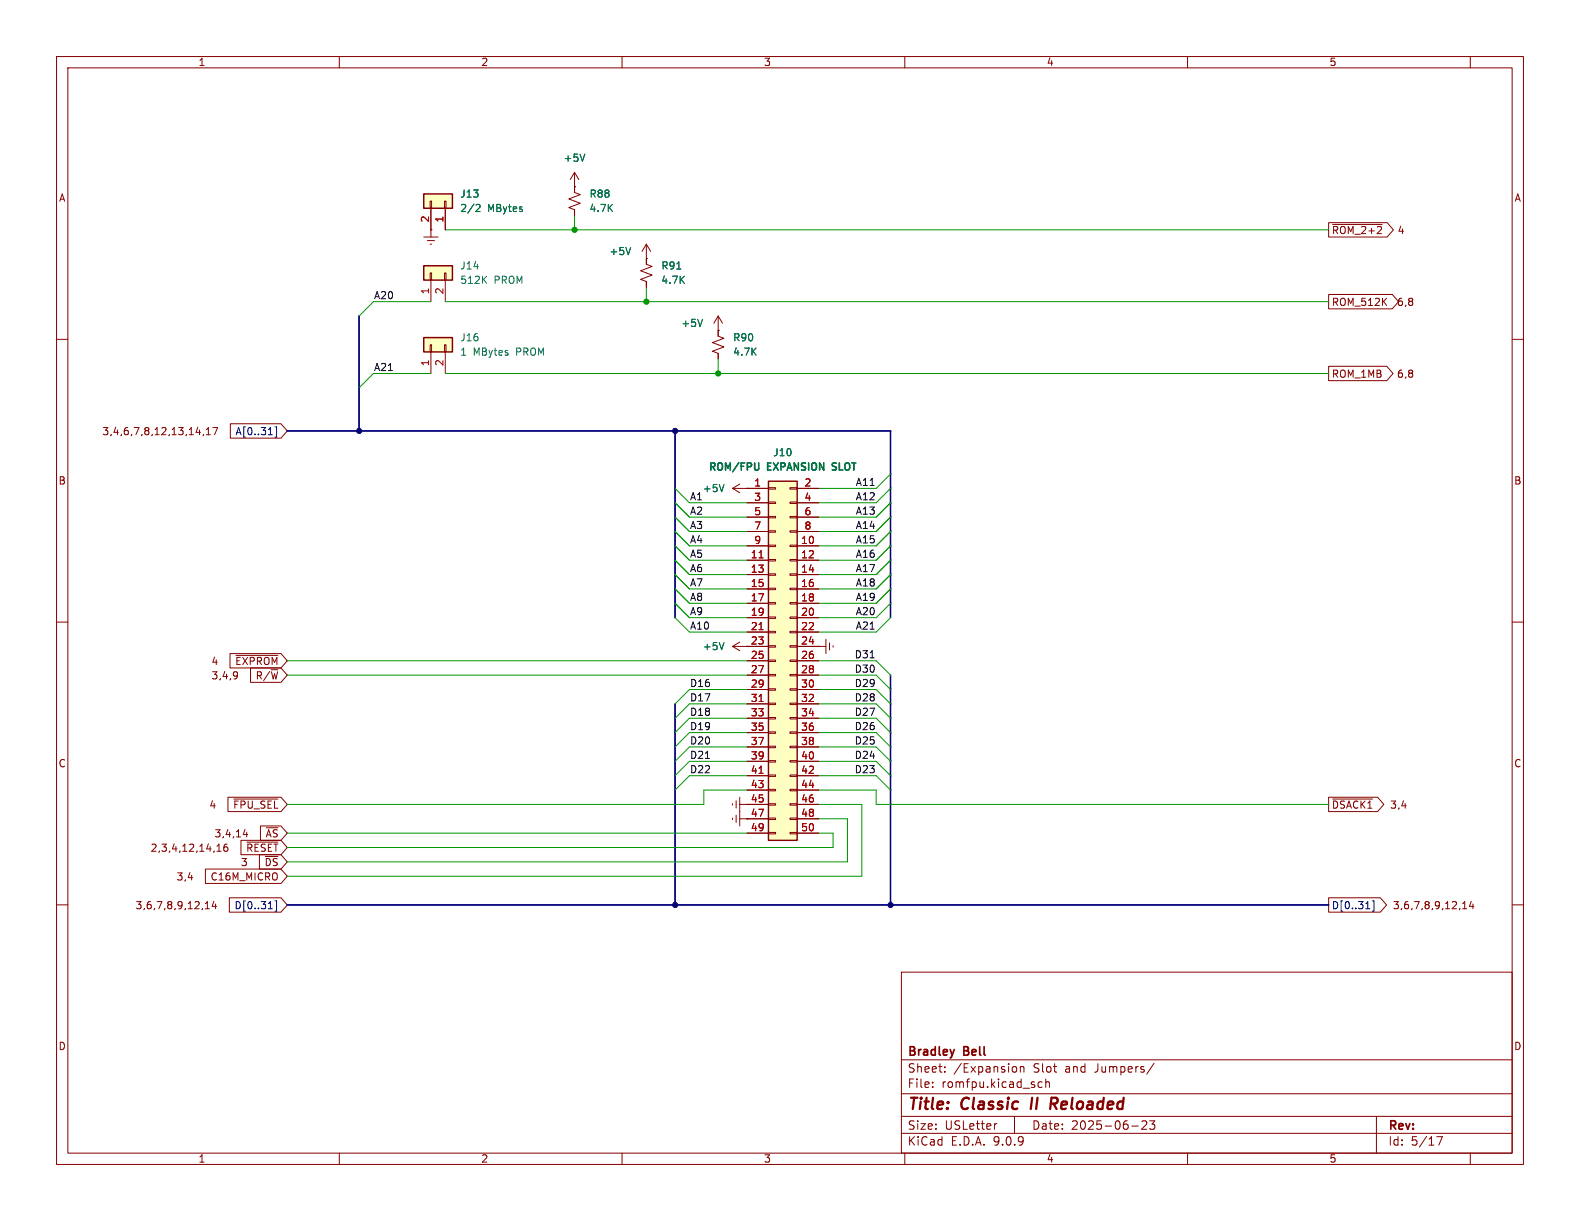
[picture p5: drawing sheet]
<svg xmlns="http://www.w3.org/2000/svg" width="279mm" height="216mm" viewBox="0 0 279 216" stroke-linecap="round" stroke-linejoin="round" font-family="sans-serif">
<g fill="none" stroke="#840000" stroke-width=".18">
<path d="M10 10h259.4v195.9h-259.4zM12 12h255.4v191.9h-255.4zM60 10v2M110 10v2M160 10v2M210 10v2M260 10v2M101.6 33v1l1 .4-2 .8 2 .7-2 .8 1 .4v1M74.9 41.9h2.6M75.6 42.5h1.2M76.1 43.2h.2M76.2 40.6h.1"/>
<path d="M76.2 40.6v1.3M10 60h2M267.4 60h2M10 110h2M144.8 114.3h.1M144.8 114.3h1.2M146 113v2.6M146.7 113.7v1.2M147.3 114.2v.2M267.4 110h2M129.5 144.7v.2M130.2 144.1v1.3"/>
<path d="M130.8 144.8h1.3M130.8 143.5v2.6M132.1 144.8h.1M10 160h2M159.4 171.9h108v32h-108zM267.4 160h2M159.4 197.4h108M159.4 193.4h108M159.4 187.4h108M164.9 192.1v.2M164.9 191.4v.1M167.1 189.4v.2"/>
<path d="M167.1 188.7v.1M176.3 198.7l-.3 .1M179.4 197.4v3M179.5 188.6l.3 .3v.4l-.3 .3M180.4 188.7l.2-.1 .4 .1 .1 .9M180.4 188.6v1M184.3 191.4l-.4-.1-.3 .3v.4l.1 .2h.6M184.9 191.4l.2-.1 .4 .1 .1 .9M184.9 190.8v1.5M200.1 199.1h1.2M201.9 198.3l.6-.1 .2 .1 .1 .3-.9 1.1h.9M203.3 198.2h.9l-.5 .6 .4 .1v.6l-.2 .2h-.4l-.2-.2"/>
<path d="M204.1 188l-1.3 1.9M243.4 197.4v6.5M60 203.9v2M110 203.9v2M159.4 200.4h108M160 203.9v2M210 203.9v2M254.1 201h1l-.7 1.5M260 203.9v2"/>
</g>
<path d="M182.5 194.1l-.2 2M183.5 194.1l-.3 2M186.3 195.2l.5 .9M186.7 194.1h-.8l-.2 2M186.8 195.1l-1 .1" fill="none" stroke="#840000" stroke-width=".4"/>
<path d="M135.9 85.1h5.1v63.5h-5.1z" fill="#ffffc2"/>
<path d="M135.9 85.1h5.1v63.5h-5.1z" fill="none" stroke="#840000" stroke-width=".25"/>
<g fill="none" stroke="#840000" stroke-width=".18">
<path d="M114.3 45.7h.1M114.3 43.2l.8 1.3M114.3 43.2l-.8 1.3M114.3 43.2v2.5M132.1 86.4h3.8M132.1 88.9h3.8M132.1 91.4h3.8M132.1 94h3.8M132.1 96.5h3.8M132.1 99.1h3.8M135.9 86.2h1.3v.3h-1.3zM135.9 88.8h1.3v.2h-1.3z"/>
<path d="M135.9 91.3h1.3v.3h-1.3zM135.9 93.9h1.3v.2h-1.3zM135.9 96.4h1.3v.2h-1.3zM135.9 98.9h1.3v.3h-1.3zM139.7 86.2h1.3v.3h-1.3zM139.7 88.8h1.3v.2h-1.3zM139.7 91.3h1.3v.3h-1.3zM139.7 93.9h1.3v.2h-1.3zM139.7 96.4h1.3v.2h-1.3zM139.7 98.9h1.3v.3h-1.3zM141 86.4h3.8M141 88.9h3.8"/>
<path d="M141 91.4h3.8M141 94h3.8M141 96.5h3.8M141 99.1h3.8M132.1 101.6h3.8M132.1 104.1h3.8M132.1 106.7h3.8M132.1 109.2h3.8M132.1 111.8h3.8M132.1 114.3h3.8M132.1 116.8h3.8M132.1 119.4h3.8"/>
<path d="M135.9 101.5h1.3v.2h-1.3zM135.9 104h1.3v.3h-1.3zM135.9 106.6h1.3v.2h-1.3zM135.9 109.1h1.3v.2h-1.3zM135.9 111.6h1.3v.3h-1.3zM135.9 114.2h1.3v.2h-1.3zM135.9 116.7h1.3v.3h-1.3zM135.9 119.3h1.3v.2h-1.3zM139.7 101.5h1.3v.2h-1.3zM139.7 104h1.3v.3h-1.3zM139.7 106.6h1.3v.2h-1.3zM139.7 109.1h1.3v.2h-1.3z"/>
<path d="M139.7 111.6h1.3v.3h-1.3zM139.7 114.2h1.3v.2h-1.3zM139.7 116.7h1.3v.3h-1.3zM139.7 119.3h1.3v.2h-1.3zM141 101.6h3.8M141 104.1h3.8M141 106.7h3.8M141 109.2h3.8M141 111.8h3.8M141 114.3h3.8M141 116.8h3.8M141 119.4h3.8"/>
<path d="M132.1 121.9h3.8M132.1 124.5h3.8M132.1 127h3.8M132.1 129.5h3.8M132.1 132.1h3.8M132.1 134.6h3.8M132.1 137.2h3.8M132.1 139.7h3.8M135.9 121.8h1.3v.2h-1.3zM135.9 124.3h1.3v.3h-1.3zM135.9 126.9h1.3v.2h-1.3zM135.9 129.4h1.3v.3h-1.3z"/>
<path d="M135.9 132h1.3v.2h-1.3zM135.9 134.5h1.3v.2h-1.3zM135.9 137h1.3v.3h-1.3zM135.9 139.6h1.3v.2h-1.3zM139.7 121.8h1.3v.2h-1.3zM139.7 124.3h1.3v.3h-1.3zM139.7 126.9h1.3v.2h-1.3zM139.7 129.4h1.3v.3h-1.3zM139.7 132h1.3v.2h-1.3zM139.7 134.5h1.3v.2h-1.3zM139.7 137h1.3v.3h-1.3zM139.7 139.6h1.3v.2h-1.3z"/>
<path d="M141 121.9h3.8M141 124.5h3.8M141 127h3.8M141 129.5h3.8M141 132.1h3.8M141 134.6h3.8M141 137.2h3.8M141 139.7h3.8M132.1 142.2h3.8M132.1 144.8h3.8M132.1 147.3h3.8M135.9 142.1h1.3v.3h-1.3z"/>
<path d="M135.9 144.7h1.3v.2h-1.3zM135.9 147.2h1.3v.2h-1.3zM139.7 142.1h1.3v.3h-1.3zM139.7 144.7h1.3v.2h-1.3zM139.7 147.2h1.3v.2h-1.3zM141 142.2h3.8M141 144.8h3.8M141 147.3h3.8"/>
</g>
<path d="M134.2 98.6h.8M134.2 111.3h.8M134.2 124h.8M134.2 136.7h.8" fill="none" stroke="#a90000" stroke-width=".18"/>
<path d="M134.2 81.9v1l-.2 .2h-.3" fill="none" stroke="#006464" stroke-width=".25"/>
<path d="M111.5 43.8l-.4 1.2" fill="none" stroke="#006464" stroke-width=".18"/>
<path d="M74.9 59.7h5.1v2.5h-5.1z" fill="#ffffc2"/>
<path d="M74.9 59.7h5.1v2.5h-5.1z" fill="none" stroke="#840000" stroke-width=".25"/>
<path d="M114.3 45.7v1l1 .4-2 .8 2 .7-2 .8 1 .4v1M76.1 61h.2v1.2h-.2zM76.2 62.2v3.8M78.6 61h.3v1.2h-.3zM78.7 62.2v3.8" fill="none" stroke="#840000" stroke-width=".18"/>
<path d="M119.7 47.6h.7" fill="none" stroke="#006464" stroke-width=".18"/>
<path d="M74.9 47h5.1v2.5h-5.1z" fill="#ffffc2"/>
<path d="M74.9 47h5.1v2.5h-5.1z" fill="none" stroke="#840000" stroke-width=".25"/>
<g fill="none" stroke="#840000" stroke-width=".18">
<path d="M76.1 48.3h.2v1.2h-.2zM76.2 49.5v3.8M78.6 48.3h.3v1.2h-.3zM78.7 49.5v3.8M127 55.9v3.5l1 .4-2 .8 2 .7-2 .8 1 .4v1M127 58.4h.1M127 55.9l.8 1.3M127 55.9l-.8 1.3M129.5 86.4l1.3 .7M129.5 86.4h2.6M130.8 85.6l-1.3 .8M132.1 86.4h.1"/>
<path d="M129.5 114.3l1.3 .8M129.5 114.3h2.6M130.8 113.5l-1.3 .8M132.1 114.3h.1M129.5 142.1v.3M130.2 141.6v1.3M130.8 142.2h1.3M130.8 141v2.5M132.1 142.2h.1"/>
</g>
<path d="M85.5 49.4l.5 .7M86 48.8l-.7 .8M124.2 56.5l-.4 1.2M128 85.7l-.4 1.2M128 113.6l-.4 1.3" fill="none" stroke="#006464" stroke-width=".18"/>
<path d="M74.9 34.3h5.1v2.5h-5.1z" fill="#ffffc2"/>
<path d="M74.9 34.3h5.1v2.5h-5.1z" fill="none" stroke="#840000" stroke-width=".25"/>
<g fill="none" stroke="#840000" stroke-width=".18">
<path d="M76.1 35.6h.2v1.2h-.2zM76.2 36.8v3.8M78.6 35.6h.3v1.2h-.3zM78.7 36.8v3.8M101.6 33h.1M101.6 30.5l.8 1.3M101.6 30.5l-.8 1.3M101.6 30.5v3.5M101.6 37.1v1M234.9 39.4h10.4l1.1 1.2-1.1 1.3h-10.4zM235.7 39.7h8.7M76.2 40.6h.1"/>
<path d="M114.3 45.7h.1M114.3 45.7v1M114.3 49.8v1M127 58.4h.1M127 58.4v1M234.9 52.1h11.3l1.1 1.2-1.1 1.3h-11.3zM34.7 76.4h.8M36 76.8l-.1 .3M36.5 76.9h.7M36.5 76l.4-.4v1.3M37.6 75.6h.9l-.6 1.3M40.7 74.9h9l1.1 1.3-1.1 1.3h-9z"/>
<path d="M127 62.5v1M234.9 64.8h10.3l1.1 1.2-1.1 1.3h-10.3zM132.1 86.4h.1M132.1 86.4h3.8M132.1 88.9h3.8M132.1 91.4h3.8M132.1 94h3.8M132.1 96.5h3.8M132.1 99.1h3.8M141 86.4h3.8M141 88.9h3.8M141 91.4h3.8"/>
<path d="M141 94h3.8M141 96.5h3.8M141 99.1h3.8M40.7 115.6h9l1.1 1.2-1.1 1.3h-9zM41.7 115.9h7.4M41.8 118.8l.1 .1a1.03 1.03 0 0 1-.1 1.1M42 119.3l-.2 .3M44.3 118.1h5.4l1.1 1.3-1.1 1.3h-5.4zM132.1 114.3h.1M132.1 101.6h3.8M132.1 104.1h3.8M132.1 106.7h3.8"/>
<path d="M132.1 109.2h3.8M132.1 111.8h3.8M132.1 114.3h3.8M132.1 116.8h3.8M132.1 119.4h3.8M141 101.6h3.8M141 104.1h3.8M141 106.7h3.8M141 109.2h3.8M141 111.8h3.8M141 114.3h3.8M141 116.8h3.8"/>
<path d="M141 119.4h3.8M144.8 114.3h.1M132.1 121.9h3.8M132.1 124.5h3.8M132.1 127h3.8M132.1 129.5h3.8M132.1 132.1h3.8M132.1 134.6h3.8M132.1 137.2h3.8M132.1 139.7h3.8M141 121.9h3.8M141 124.5h3.8"/>
<path d="M141 127h3.8M141 129.5h3.8M141 132.1h3.8M141 134.6h3.8M141 137.2h3.8M141 139.7h3.8M36.3 159.8l.4-.4v1.3M36.3 153.7h13.4l1.1 1.2-1.1 1.3h-13.4zM37.8 159.4l-.3 .9h.8M38.1 159.8v.9M38.4 150.5h.7M38.4 149.6l.3-.3v1.2"/>
<path d="M40.2 149.3h-.4a.86 .86 0 0 0 0 1.2l.4-.1 .1-.4-.2-.3h-.3l-.2 .3M40.3 141h9.4l1.1 1.2-1.1 1.3h-9.4zM40.6 158.7h9.1l1.1 1.3-1.1 1.3h-9.1zM41.4 141.3h7.7M42.6 148.6h7.1l1.1 1.3-1.1 1.2h-7.1zM43.3 146.7l-.3 .9h.8M43.6 147.1v.9M43.7 148.9h5.4M45.9 151.1h3.8l1.1 1.3-1.1 1.3h-3.8zM46.1 146h3.6l1.1 1.3-1.1 1.3h-3.6zM132.1 144.8h.1M132.1 142.2h.1"/>
<path d="M132.1 142.2h3.8M132.1 144.8h3.8M132.1 147.3h3.8M141 142.2h3.8M141 144.8h3.8M141 147.3h3.8M234.9 141h8.7l1.1 1.2-1.1 1.3h-8.7zM234.9 158.7h9.2l1.1 1.3-1.1 1.3h-9.2zM235.7 141.3h7M258.7 159.8l.3-.4v1.3M260.2 159.4l-.3 .9h.7M260.5 159.8v.9"/>
<path d="M36.3 160.7h.7M258.7 160.7h.7"/>
</g>
<path d="M84.2 36.2l.5-.1 .2 .4-.8 .9h.8M103.4 27.2l-.4 1.3M111.5 43.8l-.4 1.2M119.7 47.6h.7M124.2 56.5l-.4 1.2M128 85.7l-.4 1.2M128 113.6l-.4 1.3" fill="none" stroke="#006464" stroke-width=".18"/>
<path d="M47.5 76.9h.7M48.6 75.5h.3v1.8h-.3M48.6 159.3h.3v1.8h-.3M242.7 159.3h.3v1.8h-.3M47.5 160.7h.7M241.5 160.7h.7" fill="none" stroke="#000084" stroke-width=".18"/>
<path d="M153.9 116.3h.7M124.7 134.1h.8" fill="none" stroke="#0f0f0f" stroke-width=".18"/>
<path d="M63.5 55.9v20.3M50.8 76.2h106.7v33M119.4 76.2v33M157.5 119.4v40.6M119.4 124.5v35.5M50.8 160h184.1" fill="none" stroke="#000084" stroke-width=".3"/>
<g fill="none" stroke="#009600" stroke-width=".18">
<path d="M101.6 38.1v2.5M76.2 53.3h-10.2l-2.5 2.6M78.7 53.3h156.2M78.7 40.6h156.2M114.3 50.8v2.5M76.2 66h-10.2l-2.5 2.6M78.7 66h156.2M127 63.5v2.5M119.4 86.4l2.5 2.5h10.2M119.4 88.9l2.5 2.5h10.2M119.4 91.4l2.5 2.6h10.2M119.4 99.1l2.5 2.5h10.2"/>
<path d="M119.4 96.5l2.5 2.6h10.2M119.4 94l2.5 2.5h10.2M157.5 86.4l-2.6 2.5h-10.1M157.5 83.8l-2.6 2.6h-10.1M157.5 88.9l-2.6 2.5h-10.1M157.5 91.4l-2.6 2.6h-10.1M157.5 99.1l-2.6 2.5h-10.1M157.5 96.5l-2.6 2.6h-10.1M157.5 94l-2.6 2.5h-10.1M50.8 119.4h81.3M50.8 116.8h81.3M119.4 104.1l2.5 2.6h10.2"/>
<path d="M119.4 101.6l2.5 2.5h10.2M119.4 106.7l2.5 2.5h10.2M119.4 109.2l2.5 2.6h10.2M144.8 119.4h10.1l2.6 2.5M144.8 116.8h10.1l2.6 2.6M157.5 104.1l-2.6 2.6h-10.1M157.5 101.6l-2.6 2.5h-10.1M157.5 106.7l-2.6 2.5h-10.1M157.5 109.2l-2.6 2.6h-10.1M132.1 121.9h-10.2l-2.5 2.6M132.1 124.5h-10.2l-2.5 2.5M132.1 139.7h-7.6v2.5h-73.7"/>
<path d="M132.1 132.1h-10.2l-2.5 2.5M132.1 137.2h-10.2l-2.5 2.5M132.1 129.5h-10.2l-2.5 2.6M132.1 134.6h-10.2l-2.5 2.6M132.1 127h-10.2l-2.5 2.5M144.8 121.9h10.1l2.6 2.6M144.8 124.5h10.1l2.6 2.5M144.8 139.7h10.1v2.5h80M144.8 132.1h10.1l2.6 2.5M144.8 137.2h10.1l2.6 2.5M144.8 129.5h10.1l2.6 2.6M144.8 134.6h10.1l2.6 2.6"/>
<path d="M144.8 127h10.1l2.6 2.5M50.8 147.3h81.3M144.8 147.3h2.5v2.6h-96.5M144.8 142.2h7.6v12.7h-101.6M144.8 144.8h5.1v7.6h-99.1"/>
</g>
<path d="M134.2 81.9v1l-.2 .2h-.3" fill="none" stroke="#006464" stroke-width=".25"/>
<path d="M134.2 98.6h.8M134.2 111.3h.8M134.2 124h.8M134.2 136.7h.8" fill="none" stroke="#a90000" stroke-width=".18"/>
<g fill="#009600" stroke="#009600" stroke-width=".18">
<circle cx="114.3" cy="53.3" r=".46"/>
<circle cx="127" cy="66" r=".46"/>
<circle cx="101.6" cy="40.6" r=".46"/>
</g>
<g fill="#000084" stroke="#000084" stroke-width=".18">
<circle cx="119.4" cy="76.2" r=".46"/>
<circle cx="63.5" cy="76.2" r=".46"/>
<circle cx="157.5" cy="160" r=".46"/>
<circle cx="119.4" cy="160" r=".46"/>
</g>
<g font-size="2.8" fill="#840000">
<text x="160.4" y="196.8">Title:</text>
<text x="170.1" y="196.8">Classic</text>
<text x="187.4" y="196.8">Reloaded</text>
</g>
<g font-size="2.1" fill="#840000">
<text x="160.4" y="189.9">Sheet:</text>
<text x="160.4" y="187.1">Bradley</text>
<text x="168.6" y="189.9">/Expansion</text>
<text x="170.5" y="187.1">Bell</text>
<text x="182.8" y="189.9">Slot</text>
<text x="188.5" y="189.9">and</text>
<text x="193.9" y="189.9">Jumpers/</text>
<text x="160.4" y="192.6">File:</text>
<text x="166.5" y="192.6">romfpu.kicad_sch</text>
<text x="160.4" y="202.8">KiCad</text>
<text x="160.4" y="200">Size:</text>
<text x="167.1" y="200">USLetter</text>
<text x="168.1" y="202.8">E.D.A.</text>
<text x="175.7" y="202.8">9.0.9</text>
<text x="182.4" y="200">Date:</text>
<text x="189.4" y="200">2025-06-23</text>
<text x="245.4" y="200.2">Rev:</text>
<text x="245.4" y="202.8">Id:</text>
<text x="249.5" y="202.8">5/17</text>
</g>
<g font-size="1.8" fill="#840000">
<text x="35" y="11.9">1</text>
<text x="85" y="11.9">2</text>
<text x="135" y="11.9">3</text>
<text x="185" y="11.9">4</text>
<text x="235" y="11.9">5</text>
<text x="10.3" y="35.9">A</text>
<text x="267.7" y="35.9">A</text>
<text x="235.4" y="41.6">~{ROM_2+2}</text>
<text x="247.1" y="41.6">4</text>
<text x="235.4" y="54.3">ROM_512K</text>
<text x="246.9" y="54.3">6,8</text>
<text x="235.4" y="67">ROM_1MB</text>
<text x="246.9" y="67">6,8</text>
<text x="18" y="77.2">3,4,6,7,8,12,13,14,17</text>
<text x="10.3" y="85.9">B</text>
<text x="267.7" y="85.9">B</text>
<text x="37.3" y="117.8">4</text>
<text x="41.5" y="117.8">~{EXPROM}</text>
<text x="37.3" y="120.3">3,4,9</text>
<text x="45.1" y="120.3">R/~{W}</text>
<text x="10.3" y="135.9">C</text>
<text x="267.7" y="135.9">C</text>
<text x="36.9" y="143.2">4</text>
<text x="41.1" y="143.2">~{FPU_SEL}</text>
<text x="235.4" y="143.2">~{DSACK1} 3,4</text>
<text x="37.8" y="148.3">3,4,14</text>
<text x="46.9" y="148.3">~{AS}</text>
<text x="26.5" y="150.8">2,3,4,12,14,16</text>
<text x="31.1" y="155.9">3,4</text>
<text x="37.1" y="155.9">C16M_MICRO</text>
<text x="42.5" y="153.4">3</text>
<text x="43.4" y="150.8">~{RESET}</text>
<text x="46.7" y="153.4">~{DS}</text>
<text x="23.9" y="161">3,6,7,8,9,12,14</text>
<text x="246.2" y="161">3,6,7,8,9,12,14</text>
<text x="10.3" y="185.9">D</text>
<text x="267.7" y="185.9">D</text>
<text x="35" y="205.8">1</text>
<text x="85" y="205.8">2</text>
<text x="135" y="205.8">3</text>
<text x="185" y="205.8">4</text>
<text x="235" y="205.8">5</text>
</g>
<g font-size="1.8" fill="#006464">
<text x="99.6" y="28.8">+5V</text>
<text x="81.3" y="35.2">J13</text>
<text x="104.1" y="35.2">R88</text>
<text x="81.3" y="37.7">2/2</text>
<text x="86.2" y="37.7">MBytes</text>
<text x="104.1" y="37.7">4.7K</text>
<text x="81.3" y="47.9">J14</text>
<text x="107.7" y="45.3">+5V</text>
<text x="116.8" y="47.9">R91</text>
<text x="81.3" y="50.4">512K</text>
<text x="87.4" y="50.4">PROM</text>
<text x="116.8" y="50.4">4.7K</text>
<text x="120.4" y="58">+5V</text>
<text x="81.3" y="60.6">J16</text>
<text x="81.3" y="63.1">1</text>
<text x="83.7" y="63.1">MBytes</text>
<text x="91.4" y="63.1">PROM</text>
<text x="129.5" y="60.6">R90</text>
<text x="129.5" y="63.1">4.7K</text>
<text x="125.1" y="83.6">ROM/FPU</text>
<text x="135.7" y="83.6">EXPANSION</text>
<text x="136.6" y="80.9">J10</text>
<text x="147.7" y="83.6">SLOT</text>
<text x="124.2" y="87.2">+5V</text>
<text x="124.2" y="115.2">+5V</text>
</g>
<g font-size="1.8" fill="#a90000">
<text x="75.9" y="39.4" transform="rotate(-90 75.9 39.4)">2</text>
<text x="78.5" y="39.4" transform="rotate(-90 78.5 39.4)">1</text>
<text x="75.9" y="52.1" transform="rotate(-90 75.9 52.1)">1</text>
<text x="78.5" y="52.1" transform="rotate(-90 78.5 52.1)">2</text>
<text x="75.9" y="64.8" transform="rotate(-90 75.9 64.8)">1</text>
<text x="78.5" y="64.8" transform="rotate(-90 78.5 64.8)">2</text>
<text x="133.3" y="86.1">1</text>
<text x="133.3" y="88.6">3</text>
<text x="142.2" y="86.1">2</text>
<text x="142.2" y="88.6">4</text>
<text x="133.3" y="91.2">5</text>
<text x="133.3" y="93.7">7</text>
<text x="142.2" y="91.2">6</text>
<text x="142.2" y="93.7">8</text>
<text x="132.7" y="98.8">11</text>
<text x="132.7" y="101.3">13</text>
<text x="133.3" y="96.3">9</text>
<text x="141.6" y="96.3">10</text>
<text x="141.6" y="98.8">12</text>
<text x="141.6" y="101.3">14</text>
<text x="132.7" y="103.9">15</text>
<text x="132.7" y="106.4">17</text>
<text x="141.6" y="103.9">16</text>
<text x="141.6" y="106.4">18</text>
<text x="132.7" y="109">19</text>
<text x="132.7" y="111.5">21</text>
<text x="141.6" y="109">20</text>
<text x="141.6" y="111.5">22</text>
<text x="132.7" y="114">23</text>
<text x="132.7" y="116.6">25</text>
<text x="132.7" y="119.1">27</text>
<text x="141.6" y="114">24</text>
<text x="141.6" y="116.6">26</text>
<text x="141.6" y="119.1">28</text>
<text x="132.7" y="121.7">29</text>
<text x="132.7" y="124.2">31</text>
<text x="141.6" y="121.7">30</text>
<text x="141.6" y="124.2">32</text>
<text x="132.7" y="126.7">33</text>
<text x="132.7" y="129.3">35</text>
<text x="132.7" y="131.8">37</text>
<text x="141.6" y="126.7">34</text>
<text x="141.6" y="129.3">36</text>
<text x="141.6" y="131.8">38</text>
<text x="132.7" y="134.4">39</text>
<text x="132.7" y="136.9">41</text>
<text x="141.6" y="134.4">40</text>
<text x="141.6" y="136.9">42</text>
<text x="132.7" y="139.4">43</text>
<text x="132.7" y="142">45</text>
<text x="141.6" y="139.4">44</text>
<text x="141.6" y="142">46</text>
<text x="132.7" y="144.5">47</text>
<text x="132.7" y="147.1">49</text>
<text x="141.6" y="144.5">48</text>
<text x="141.6" y="147.1">50</text>
</g>
<g font-size="1.8" fill="#0f0f0f">
<text x="66" y="53">A20</text>
<text x="66" y="65.7">A21</text>
<text x="121.9" y="88.6">A1</text>
<text x="151.2" y="86">A11</text>
<text x="151.2" y="88.6">A12</text>
<text x="121.9" y="91.1">A2</text>
<text x="121.9" y="93.6">A3</text>
<text x="151.2" y="93.6">A14</text>
<text x="151.2" y="91.1">A13</text>
<text x="121.9" y="96.2">A4</text>
<text x="121.9" y="98.7">A5</text>
<text x="121.9" y="101.3">A6</text>
<text x="151.2" y="96.2">A15</text>
<text x="151.2" y="98.7">A16</text>
<text x="151.2" y="101.3">A17</text>
<text x="121.9" y="103.8">A7</text>
<text x="121.9" y="106.3">A8</text>
<text x="151.2" y="103.8">A18</text>
<text x="151.2" y="106.3">A19</text>
<text x="121.9" y="111.4">A10</text>
<text x="121.9" y="108.9">A9</text>
<text x="151.2" y="108.9">A20</text>
<text x="151.2" y="111.4">A21</text>
<text x="151" y="116.5">D31</text>
<text x="151" y="119">D30</text>
<text x="121.9" y="121.6">D16</text>
<text x="121.9" y="124.1">D17</text>
<text x="151" y="121.6">D29</text>
<text x="151" y="124.1">D28</text>
<text x="121.9" y="131.7">D20</text>
<text x="121.9" y="126.7">D18</text>
<text x="121.9" y="129.2">D19</text>
<text x="151" y="126.7">D27</text>
<text x="151" y="129.2">D26</text>
<text x="151" y="131.7">D25</text>
<text x="121.9" y="136.8">D22</text>
<text x="121.9" y="134.3">D21</text>
<text x="151" y="136.8">D23</text>
<text x="151" y="134.3">D24</text>
</g>
<g font-size="1.8" fill="#000084">
<text x="41.5" y="77.2">A[0..31]</text>
<text x="41.4" y="161">D[0..31]</text>
<text x="235.4" y="161">D[0..31]</text>
</g>
</svg>
